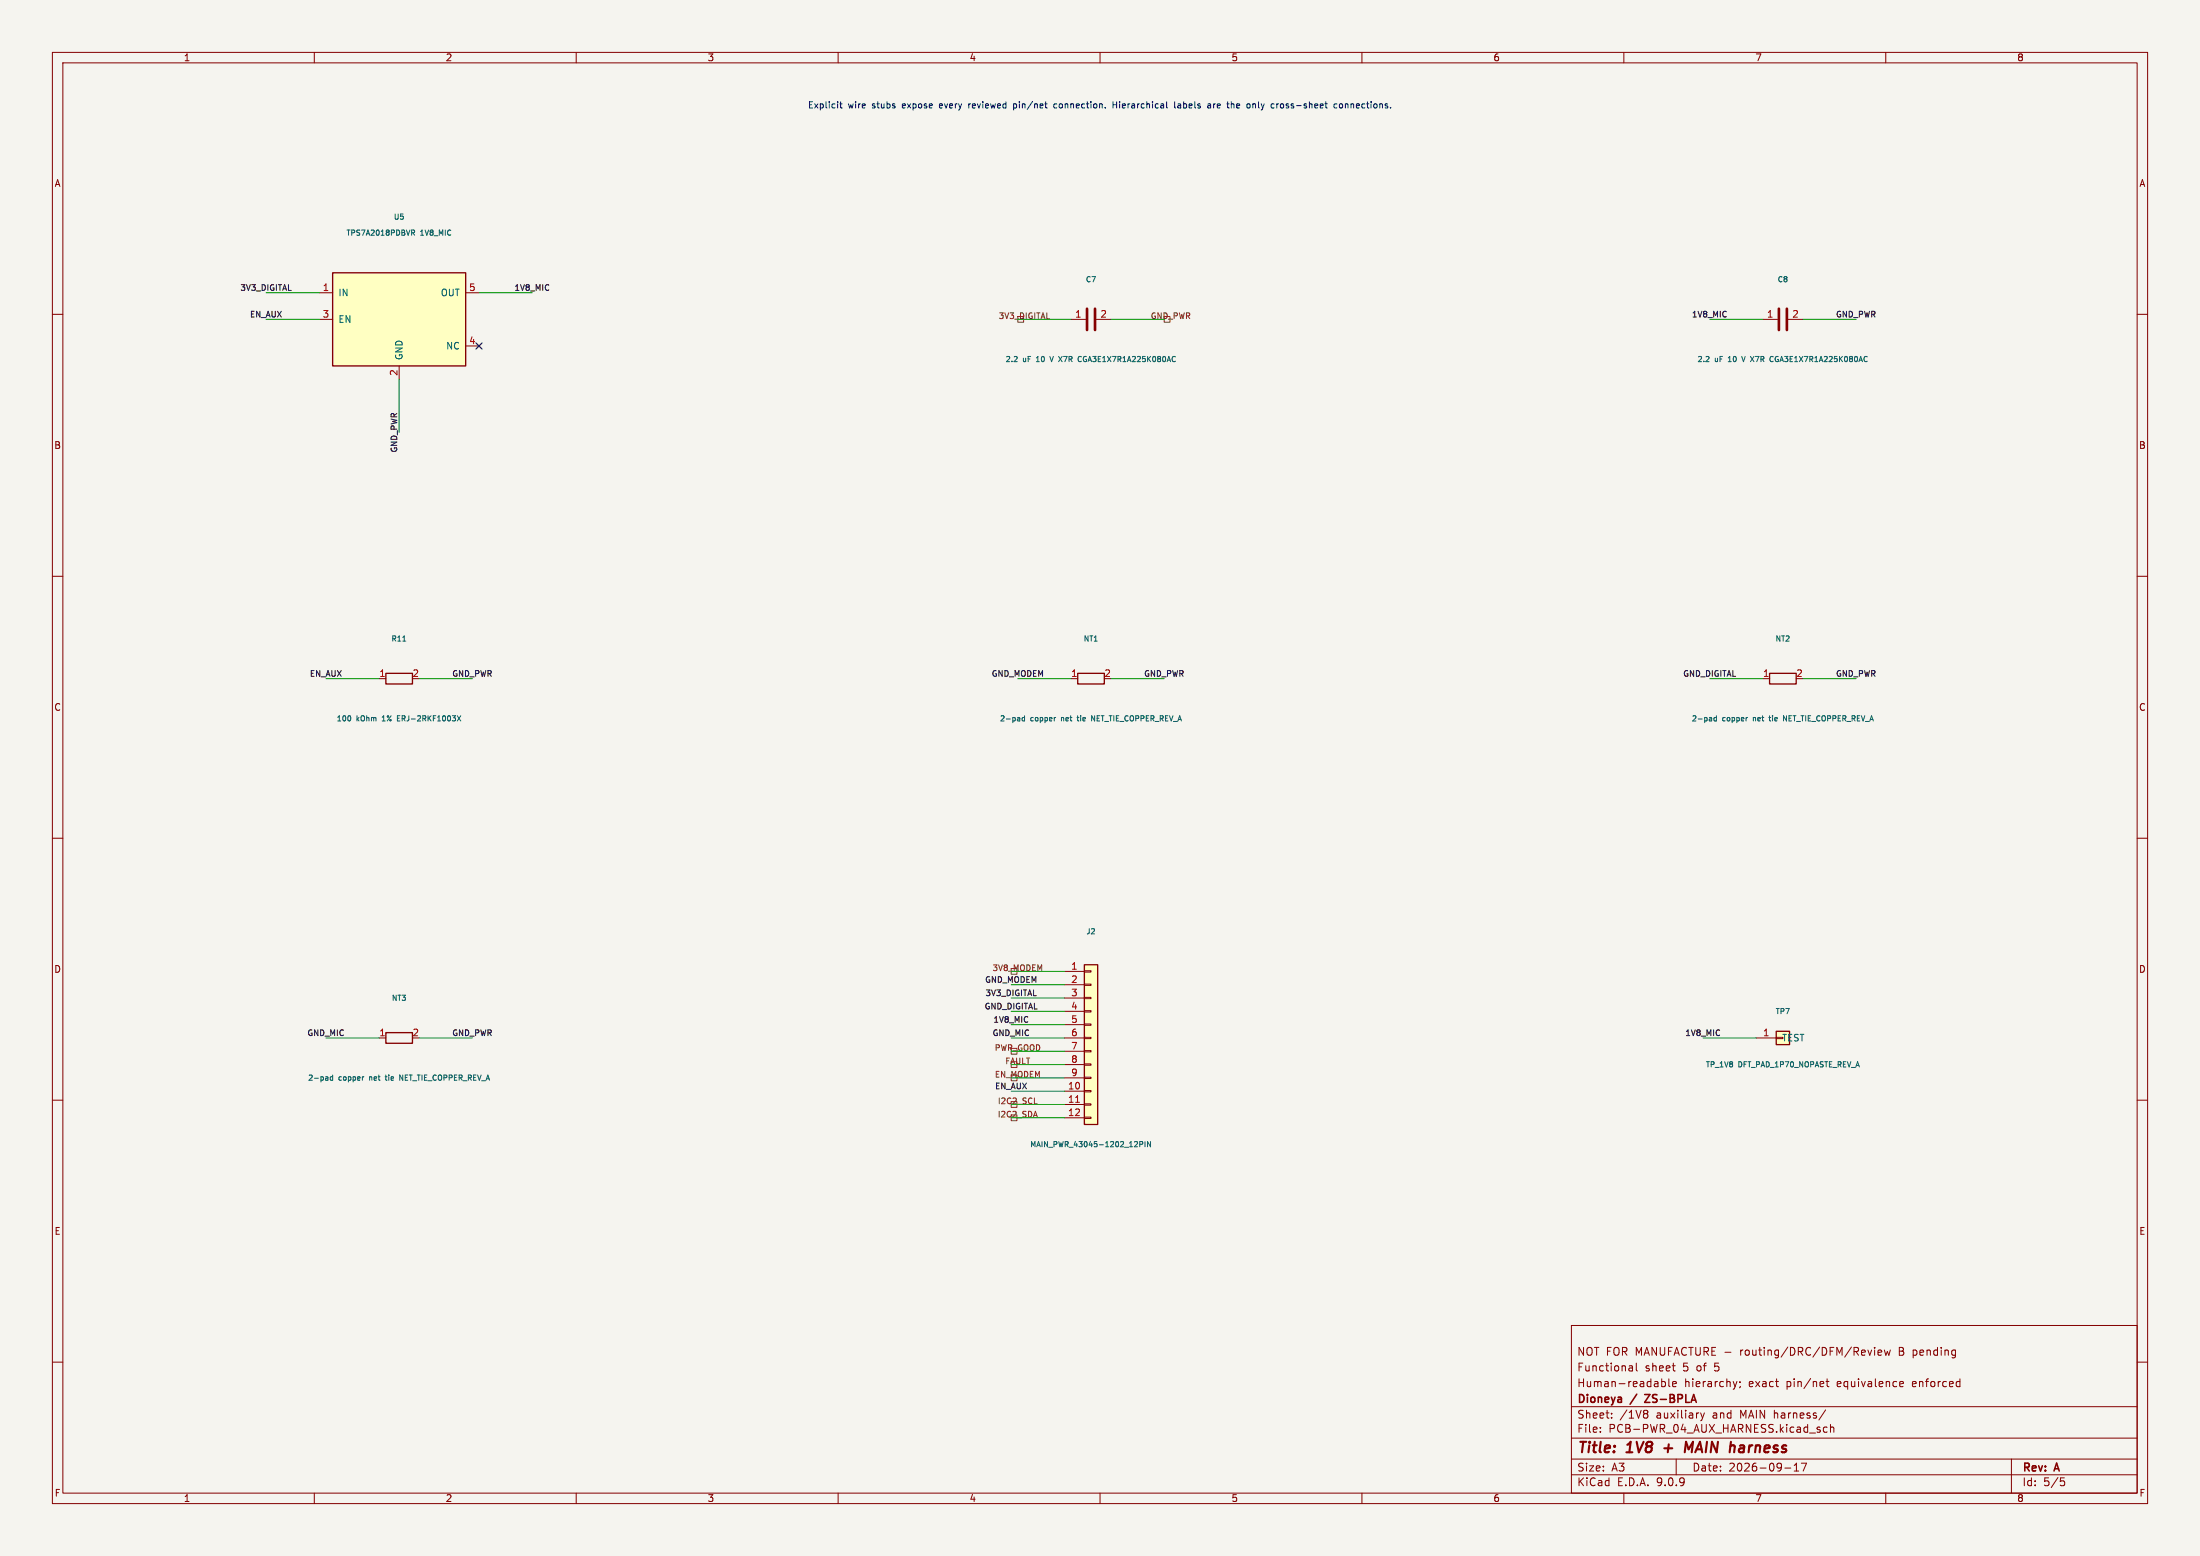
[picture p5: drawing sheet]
<svg xmlns="http://www.w3.org/2000/svg" width="420mm" height="297mm" viewBox="0 0 420 297" stroke-linecap="round" stroke-linejoin="round" font-family="sans-serif">
<path d="M0 0h420v297h-420z" fill="#f5f4ef" stroke="#f5f4ef" stroke-width=".19"/>
<g fill="none" stroke="#840000" stroke-width=".19">
<path d="M10 10h400v277h-400zM12 12h396v273h-396zM60 10v2M110 10v2M160 10v2M210 10v2M260 10v2M310 10v2M360 10v2M10 60h2M204.5 61h2.8M209.3 61h2.8"/>
<path d="M336.5 61h2.8M341.4 61h2.8M408 60h2M10 110h2M408 110h2M72.4 129.5h1.3M204.5 129.5h1.2M10 160h2M408 160h2M10 210h2M408 210h2M300 253h108v32h-108z"/>
<path d="M357.3 257.7l-.4 1M357.9 257.2v.1M357.9 257.7v1M358.5 258.2l.7-.2v-.2l-.5-.1-.2 .2 .1 .7h.6M359.7 257.7l.3 1 .3-.7 .3 .7 .3-1M10 260h2M300 278.5h108M300 274.5h108M300 268.5h108M305.5 273.2v.2M305.5 272.5v.1M307.7 270.5v.2"/>
<path d="M307.7 269.8v.1M311.2 260.7h.2l.3 .2v.8M311.7 261.6l-.5 .1M311.7 261l-.5 .1M312.4 260.2v1.3l.2 .2M314 269.2l.4 .1 .2 .2-.3 .3M314 269.8h.3M314.3 269.8l.2 .2 .1 .4-.2 .2-.4 .1M317.2 263.2v1.5M317.2 263.8l.5-.1 .2 .3-.1 .6h-.6M318.6 263.2v1.3l.2 .2M319.2 260.7h.6"/>
<path d="M319.3 264.2l.7-.2-.1-.2-.4-.1-.2 .2 .1 .7h.5M319.7 261.7h.1M320 278.5v3M324.7 269.7l.3 1M325 270.7l-.3 .5M325.4 269.7l-.4 1M330.9 263.7l.3 1M331.2 264.7l-.1 .3M331.6 263.7l-.4 1M332.2 263.8v.1M332.2 264.6l-.1 .3M342.5 279.7l.4-.4v1.5"/>
<path d="M343.9 279.3h1l-.7 1.5M348.1 263.8l.1 .2-.8 .2M348.5 269.1l-1.3 1.9M348.6 263.7h.6M348.8 263.2v1.3l.4 .2M348.8 272.5l-.4-.1-.3 .3 .1 .6h.6M349.4 272.5l.3-.1 .3 .1 .1 .9M349.4 271.9v1.5M362.7 263.8l.5-.1 .2 .3-.7 .2M362.7 264.6h.6M384 278.5v6.5M408 260h2"/>
<path d="M60 285v2M110 285v2M160 285v2M210 285v2M260 285v2M300 281.5h108M310 285v2M340.7 280.2h1.2M342.5 280.8h.9M360 285v2M393.4 282.1h.7M393.5 282.7h.4l.3 .2-.2 .6-.5 .1"/>
</g>
<path d="M317.7 276.4h1.5M323.2 275.2l-.8 1.4-.5-1.4-.3 2" fill="none" stroke="#840000" stroke-width=".4"/>
<path d="M314 266.2h1l-1 1.5h1" fill="none" stroke="#840000" stroke-width=".3"/>
<path d="M207.5 58.9v4.1M209 58.9v4.1M339.6 58.9v4.1M341.1 58.9v4.1" fill="none" stroke="#840000" stroke-width=".51"/>
<g fill="none" stroke="#006464" stroke-width=".19">
<path d="M200.4 68l.4 1M205.9 68.9l.5 .1M206.4 68.1l-.5 .1M332.5 68l.3 1M338 68.9l.5 .1M338.5 68.1l-.5 .1M66.9 136.8v.6M75.9 137.1h.3M76.3 136.6h-.4v1h.4M76.9 122.4h.6M87.3 136.6l.7 1M88 136.6l-.7 1"/>
<path d="M195.6 137l-.3-.1-.2 .2 .1 .5h.4M195.6 136.6v1M201.4 136.9h.1M205.6 136.9h.4M208.4 137.6v-1l.6 1"/>
</g>
<path d="M73.7 128.5h5v2.1h-5zM205.7 128.5h5.1v2.1h-5.1z" fill="none" stroke="#840000" stroke-width=".25"/>
<path d="M339.1 196.9h2.5v2.5h-2.5z" fill="#ffffc2"/>
<path d="M337.8 128.5h5.1v2.1h-5.1zM73.7 197.1h5v2h-5zM339.1 196.9h2.5v2.5h-2.5z" fill="none" stroke="#840000" stroke-width=".25"/>
<path d="M336.5 129.5h1.3M72.4 198.1h1.3M335.3 198.1h3.8M339.1 198h1.3v.2h-1.3z" fill="none" stroke="#840000" stroke-width=".19"/>
<path d="M327.7 136.6v1M327.7 137l-.3-.1-.2 .2 .1 .5h.4M333.5 136.9h.1M337.7 136.9h.4M340.5 137.6v-1l.6 1M63.5 205.2v1M63.5 205.6l-.3-.1-.2 .2 .1 .4h.4M69.4 205.5h.1M73.5 205.5h.4M76.3 206.2v-1l.6 1" fill="none" stroke="#006464" stroke-width=".19"/>
<path d="M63.5 52.1h25.4v17.8h-25.4z" fill="#ffffc2"/>
<path d="M63.5 52.1h25.4v17.8h-25.4z" fill="none" stroke="#840000" stroke-width=".25"/>
<path d="M61 55.9h2.5M88.9 55.9h2.5M61 61h2.5M76.2 69.9v2.5M88.9 66h2.5M91.1 65.7l.7 .7M91.8 65.7l-.7 .7" fill="none" stroke="#840000" stroke-width=".19"/>
<path d="M78.6 43.9h.4l.2 .2-.1 .3h-.5M78.8 44.4l.4 .5" fill="none" stroke="#006464" stroke-width=".19"/>
<path d="M207 184.2h2.5v30.4h-2.5z" fill="#ffffc2"/>
<path d="M207 184.2h2.5v30.4h-2.5z" fill="none" stroke="#840000" stroke-width=".25"/>
<g fill="none" stroke="#840000" stroke-width=".19">
<path d="M203.2 185.4h3.8M203.2 188h3.8M203.2 190.5h3.8M203.2 193h3.8M203.2 195.6h3.8M203.2 198.1h3.8M207 185.3h1.3v.2h-1.3zM207 187.8h1.3v.3h-1.3zM207 190.4h1.3v.2h-1.3zM207 192.9h1.3v.3h-1.3zM207 195.5h1.3v.2h-1.3zM207 198h1.3v.2h-1.3z"/>
<path d="M203.2 200.7h3.8M203.2 203.2h3.8M203.2 205.7h3.8M203.2 208.3h3.8M203.2 210.8h3.8M203.2 213.4h3.8M207 200.5h1.3v.3h-1.3zM207 203.1h1.3v.2h-1.3zM207 205.6h1.3v.3h-1.3zM207 208.2h1.3v.2h-1.3zM207 210.7h1.3v.2h-1.3zM207 213.2h1.3v.3h-1.3z"/>
</g>
<path d="M205.3 210.4h.8" fill="none" stroke="#a90000" stroke-width=".19"/>
<path d="M217.6 218.4h.5v-.4l-.5-.1v1M218.6 217.9v1M219.6 217.9v1l-.5-1v1" fill="none" stroke="#006464" stroke-width=".19"/>
<path d="M197.5 210.7h.5" fill="none" stroke="#725600" stroke-width=".19"/>
<g fill="none" stroke="#009600" stroke-width=".19">
<path d="M50.8 55.9h10.2M91.4 55.9h10.2M50.8 61h10.2M76.2 72.4v10.2M194.3 61h10.2M212.1 61h10.1M326.4 61h10.1M344.2 61h10.1M62.2 129.5h10.2M80 129.5h10.2M194.3 129.5h10.2M212.1 129.5h10.1"/>
<path d="M326.4 129.5h10.1M344.2 129.5h10.1M62.2 198.1h10.2M80 198.1h10.2M193 193h10.2M193 198.1h10.2M193 185.4h10.2M193 188h10.2M193 190.5h10.2M193 195.6h10.2M325.1 198.1h10.2M193 200.7h10.2"/>
<path d="M193 203.2h10.2M193 205.7h10.2M193 208.3h10.2M193 210.8h10.2M193 213.4h10.2"/>
</g>
<path d="M90.8 65.4l1.2 1.2M92 65.4l-1.2 1.2" fill="none" stroke="#000084" stroke-width=".19"/>
<g fill="none" stroke="#0000c2" stroke-width=".19">
<path d="M160.3 19.8h.5M160.5 19.4v1l.3 .2M179.4 19.9v.7M184.9 19.8v.8M185.3 19.8l-.4 .2M193.5 19.9h.5M193.5 19.8v1.2M201.7 19.9l-.3-.1-.2 .2 .1 .6h.4M212.5 19.4v1.2M212.5 20h.7M213.2 19.4v1.2M224.3 19.4v1l.1 .2"/>
<path d="M224.9 19.9l.3-.1 .2 .2M230.6 19.9h.5v.7M231.7 19.8v.8M231.9 19.8l-.2 .2M235.2 19.8l.4 .2v.6M239.2 19.9h.4l.1 .7M244.1 19.8l-.2 .1M244.7 19.8l-.3 .2v.4l.3 .2M255.2 19.9l-.3-.1-.2 .2 .1 .6h.4M255.8 19.9l.3-.1 .2 .2v.4l-.2 .2-.4-.2zM256.8 19.8v.8M256.9 19.9h-.1"/>
<path d="M179.9 20.1l-.6 .1M193.5 20.6h.5M225.4 20.1l-.6 .2 .2 .3h.4M230.6 20.6h.5M231.1 20.1l-.5 .1"/>
</g>
<g font-size="2.8" fill="#840000">
<text x="301" y="277.9">Title:</text>
<text x="310.6" y="277.9">1V8</text>
<text x="318.5" y="277.9">+</text>
<text x="323.3" y="277.9">MAIN</text>
<text x="332.7" y="277.9">harness</text>
</g>
<g font-size="2.1" fill="#840000">
<text x="301" y="262">Functional</text>
<text x="301" y="259">NOT FOR MANUFACTURE -</text>
<text x="314" y="262">sheet</text>
<text x="321.3" y="262">5</text>
<text x="324" y="262">of</text>
<text x="327.5" y="262">5</text>
<text x="332.5" y="259">routing/DRC/DFM/Review</text>
<text x="362.9" y="259">B pending</text>
<text x="301" y="268.2">Dioneya</text>
<text x="301" y="265">Human-readable</text>
<text x="311.4" y="268.2">/</text>
<text x="314.8" y="268.2">ZS-BPLA</text>
<text x="321.5" y="265">hierarchy;</text>
<text x="333.9" y="265">exact</text>
<text x="341.2" y="265">pin/net</text>
<text x="351" y="265">equivalence</text>
<text x="365.5" y="265">enforced</text>
<text x="301" y="273.7">File:</text>
<text x="301" y="271">Sheet:</text>
<text x="307.1" y="273.7">PCB-PWR_04_AUX_HARNESS.kicad_sch</text>
<text x="309.2" y="271">/1V8</text>
<text x="316.2" y="271">auxiliary</text>
<text x="327.1" y="271">and</text>
<text x="332.5" y="271">MAIN harness/</text>
<text x="301" y="281.1">Size:</text>
<text x="307.6" y="281.1">A3</text>
<text x="323" y="281.1">Date:</text>
<text x="330" y="281.1">2026-09-17</text>
<text x="386" y="281.3">Rev:</text>
<text x="392.4" y="281.3">A</text>
<text x="301" y="283.9">KiCad</text>
<text x="308.7" y="283.9">E.D.A.</text>
<text x="316.3" y="283.9">9.0.9</text>
<text x="386" y="283.9">Id:</text>
<text x="390.1" y="283.9">5/5</text>
</g>
<g font-size="1.8" fill="#840000">
<text x="35" y="11.9">1</text>
<text x="85" y="11.9">2</text>
<text x="135" y="11.9">3</text>
<text x="185" y="11.9">4</text>
<text x="235" y="11.9">5</text>
<text x="285" y="11.9">6</text>
<text x="335" y="11.9">7</text>
<text x="385" y="11.9">8</text>
<text x="10.3" y="35.9">A</text>
<text x="408.3" y="35.9">A</text>
<text x="10.3" y="85.9">B</text>
<text x="408.2" y="85.9">B</text>
<text x="10.3" y="135.9">C</text>
<text x="408.2" y="135.9">C</text>
<text x="10.3" y="185.9">D</text>
<text x="408.2" y="185.9">D</text>
<text x="10.3" y="235.9">E</text>
<text x="408.3" y="235.9">E</text>
<text x="10.3" y="285.9">F</text>
<text x="35" y="286.9">1</text>
<text x="85" y="286.9">2</text>
<text x="135" y="286.9">3</text>
<text x="185" y="286.9">4</text>
<text x="235" y="286.9">5</text>
<text x="285" y="286.9">6</text>
<text x="335" y="286.9">7</text>
<text x="385" y="286.9">8</text>
<text x="408.3" y="285.9">F</text>
</g>
<g font-size="1.8" fill="#a90000">
<text x="61.5" y="55.6">1</text>
<text x="89.5" y="55.6">5</text>
<text x="61.5" y="60.7">3</text>
<text x="89.5" y="65.8">4</text>
<text x="205.2" y="60.7">1</text>
<text x="210" y="60.7">2</text>
<text x="337.2" y="60.7">1</text>
<text x="342.1" y="60.7">2</text>
<text x="75.9" y="71.8" transform="rotate(-90 75.9 71.8)">2</text>
<text x="72.3" y="129.3">1</text>
<text x="78.7" y="129.3">2</text>
<text x="204.4" y="129.3">1</text>
<text x="210.7" y="129.3">2</text>
<text x="336.5" y="129.3">1</text>
<text x="342.8" y="129.3">2</text>
<text x="204.4" y="185.2">1</text>
<text x="204.4" y="187.7">2</text>
<text x="204.4" y="190.2">3</text>
<text x="72.3" y="197.9">1</text>
<text x="78.7" y="197.9">2</text>
<text x="204.4" y="192.8">4</text>
<text x="204.4" y="195.3">5</text>
<text x="204.4" y="197.9">6</text>
<text x="336.5" y="197.9">1</text>
<text x="204.4" y="200.4">7</text>
<text x="204.4" y="202.9">8</text>
<text x="203.8" y="208">10</text>
<text x="204.4" y="205.5">9</text>
<text x="203.8" y="210.6">11</text>
<text x="203.8" y="213.1">12</text>
</g>
<g font-size="1.8" fill="#006464">
<text x="64.5" y="56.7">IN</text>
<text x="84.1" y="56.7">OUT</text>
<text x="64.5" y="61.8">EN</text>
<text x="77.1" y="68.8" transform="rotate(-90 77.1 68.8)">GND</text>
<text x="85.1" y="66.9">NC</text>
<text x="340.1" y="199">TEST</text>
</g>
<g font-size="1.7" fill="#0000c2">
<text x="154.1" y="20.9">Explicit</text>
<text x="161.9" y="20.9">wire</text>
<text x="166.6" y="20.9">stubs</text>
<text x="172.6" y="20.9">expose</text>
<text x="179.9" y="20.9">every</text>
<text x="185.6" y="20.9">reviewed</text>
<text x="194.4" y="20.9">pin/net</text>
<text x="202.4" y="20.9">connection.</text>
<text x="213.8" y="20.9">Hierarchical</text>
<text x="225.8" y="20.9">labels</text>
<text x="232.4" y="20.9">are</text>
<text x="236.4" y="20.9">the</text>
<text x="240.3" y="20.9">only</text>
<text x="245.1" y="20.9">cross-sheet</text>
<text x="257.4" y="20.9">connections.</text>
</g>
<g font-size="1.5" fill="#0f0f0f">
<text x="45.8" y="55.6">3V3_DIGITAL</text>
<text x="98.1" y="55.6">1V8_MIC</text>
<text x="47.6" y="60.7">EN_AUX</text>
<text x="322.9" y="60.7">1V8_MIC</text>
<text x="350.4" y="60.7">GND_PWR</text>
<text x="75.9" y="86.5" transform="rotate(-90 75.9 86.5)">GND_PWR</text>
<text x="59" y="129.2">EN_AUX</text>
<text x="86.2" y="129.2">GND_PWR</text>
<text x="189.2" y="129.2">GND_MODEM</text>
<text x="218.3" y="129.2">GND_PWR</text>
<text x="321.2" y="129.2">GND_DIGITAL</text>
<text x="350.4" y="129.2">GND_PWR</text>
<text x="187.9" y="187.7">GND_MODEM</text>
<text x="188" y="190.2">3V3_DIGITAL</text>
<text x="58.6" y="197.8">GND_MIC</text>
<text x="86.2" y="197.8">GND_PWR</text>
<text x="187.9" y="192.7">GND_DIGITAL</text>
<text x="189.4" y="197.8">GND_MIC</text>
<text x="189.5" y="195.3">1V8_MIC</text>
<text x="321.6" y="197.8">1V8_MIC</text>
<text x="189.9" y="208">EN_AUX</text>
</g>
<g font-size="1.5" fill="#725600">
<text x="190.6" y="61">3V3_DIGITAL</text>
<text x="219.6" y="61">GND_PWR</text>
<text x="189.4" y="185.4">3V8_MODEM</text>
<text x="189.8" y="200.7">PWR_GOOD</text>
<text x="191.8" y="203.2">FAULT</text>
<text x="189.8" y="205.7">EN_MODEM</text>
<text x="190.4" y="213.4">I2C2_SDA</text>
<text x="190.4" y="210.8">I2C2_SCL</text>
</g>
<g font-size="1.4" fill="#006464">
<text x="66" y="45.2">TPS7A2018PDBVR</text>
<text x="75.1" y="42.1">U5</text>
<text x="80.2" y="45.2">1V8_MIC</text>
<text x="207.2" y="54.1">C7</text>
<text x="339.3" y="54.1">C8</text>
<text x="191.9" y="69.3">2.2</text>
<text x="195.3" y="69.3">uF</text>
<text x="198" y="69.3">10</text>
<text x="201" y="69.3">V X7R</text>
<text x="206.8" y="69.3">CGA3E1X7R1A225K080AC</text>
<text x="323.9" y="69.3">2.2</text>
<text x="327.3" y="69.3">uF</text>
<text x="330.1" y="69.3">10</text>
<text x="333.1" y="69.3">V X7R</text>
<text x="338.9" y="69.3">CGA3E1X7R1A225K080AC</text>
<text x="74.6" y="122.6">R11</text>
<text x="206.8" y="122.6">NT1</text>
<text x="338.9" y="122.6">NT2</text>
<text x="64.2" y="137.9">100</text>
<text x="68" y="137.9">kOhm</text>
<text x="73.2" y="137.9">1%</text>
<text x="76.3" y="137.9">ERJ-2RKF1003X</text>
<text x="190.8" y="137.9">2-pad</text>
<text x="196.7" y="137.9">copper</text>
<text x="202.8" y="137.9">net</text>
<text x="206.1" y="137.9">tie</text>
<text x="209.1" y="137.9">NET_TIE_COPPER_REV_A</text>
<text x="322.9" y="137.9">2-pad</text>
<text x="328.8" y="137.9">copper</text>
<text x="334.9" y="137.9">net</text>
<text x="338.2" y="137.9">tie</text>
<text x="341.1" y="137.9">NET_TIE_COPPER_REV_A</text>
<text x="207.3" y="178.5">J2</text>
<text x="74.7" y="191.2">NT3</text>
<text x="338.9" y="193.8">TP7</text>
<text x="325.5" y="203.9">TP_1V8</text>
<text x="331.8" y="203.9">DFT_PAD_1P70_NOPASTE_REV_A</text>
<text x="58.7" y="206.5">2-pad</text>
<text x="64.6" y="206.5">copper</text>
<text x="70.7" y="206.5">net</text>
<text x="74.1" y="206.5">tie</text>
<text x="77" y="206.5">NET_TIE_COPPER_REV_A</text>
<text x="196.6" y="219.2">MAIN_PWR_43045-1202_12PIN</text>
</g>
</svg>
